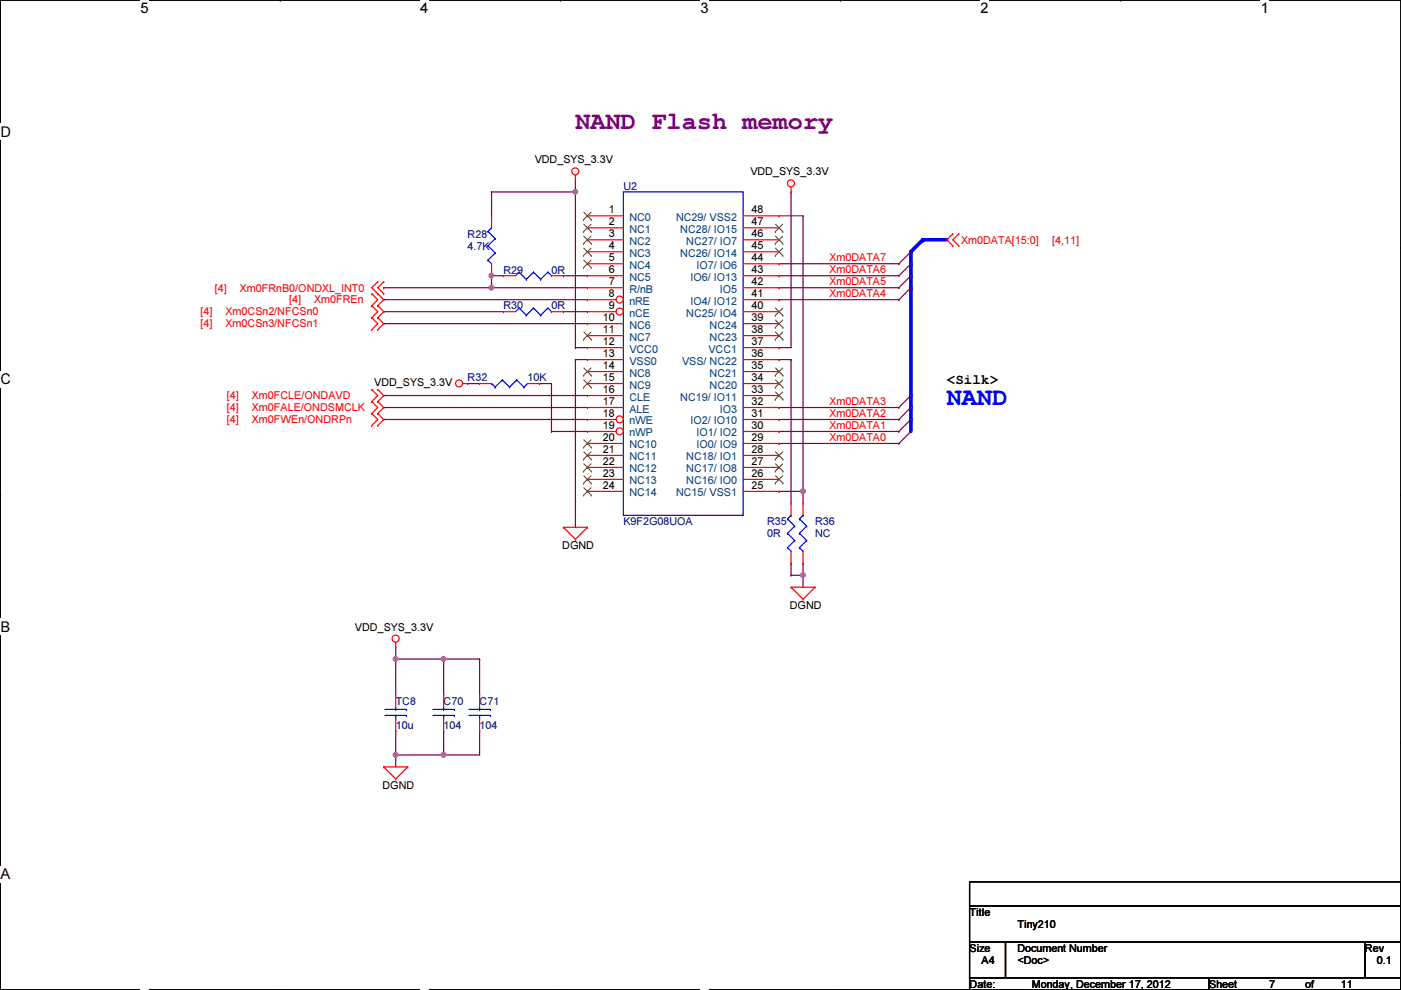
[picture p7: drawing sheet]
<svg xmlns="http://www.w3.org/2000/svg" width="297mm" height="210mm" viewBox="0 0 297 210" stroke-linecap="round" stroke-linejoin="round" font-family="sans-serif">
<path d="M.1 0h296.9v209.8h-296.9z" fill="none" stroke="#000" stroke-width=".25"/>
<g fill="#fff">
<path d="M29.8 0h1.7v3.5h-1.7z"/>
<path d="M29.8 209.8l1.7 .1z"/>
</g>
<path d="M59.4 0h.1M59.4 209.8h.1" fill="none" stroke="#000" stroke-width=".25"/>
<g fill="#fff">
<path d="M89.1 0h1.7v3.5h-1.7z"/>
<path d="M89.1 209.8l1.7 .1z"/>
</g>
<path d="M118.8 0h.1M118.8 209.8h.1" fill="none" stroke="#000" stroke-width=".25"/>
<g fill="#fff">
<path d="M148.5 0h1.7v3.5h-1.7z"/>
<path d="M148.5 209.8l1.7 .1z"/>
</g>
<path d="M178.2 0h.1M178.2 209.8h.1" fill="none" stroke="#000" stroke-width=".25"/>
<g fill="#fff">
<path d="M207.9 0h1.7v3.5h-1.7z"/>
<path d="M207.9 209.8l1.7 .1z"/>
</g>
<path d="M237.6 0h.1M237.6 209.8h.1" fill="none" stroke="#000" stroke-width=".25"/>
<g fill="#fff">
<path d="M267.3 0h1.7v3.5h-1.7z"/>
<path d="M267.3 209.8l1.7 .1z"/>
<path d="M.1 26.2h2.2v3.5h-2.2z"/>
<path d="M297 26.2l.1 3.5z"/>
<path d="M.1 78.7h2.2v3.5h-2.2z"/>
<path d="M297 78.7l.1 3.5z"/>
</g>
<path d="M.1 52.5h.1M297 52.5h.1" fill="none" stroke="#000" stroke-width=".25"/>
<g fill="#fff">
<path d="M.1 131.1h2.1v3.5h-2.1z"/>
<path d="M297 131.1l.1 3.5z"/>
</g>
<path d="M.1 104.9h.1M297 104.9h.1" fill="none" stroke="#000" stroke-width=".25"/>
<path d="M.1 104.9h.1M297 104.9h.1" fill="none" stroke="#000" stroke-width=".21"/>
<g fill="#fff">
<path d="M.1 183.6h2.1v3.5h-2.1z"/>
<path d="M297 183.6l.1 3.5z"/>
</g>
<path d="M.1 157.4h.1M297 157.4h.1" fill="none" stroke="#000" stroke-width=".25"/>
<g fill="none" stroke="#800040" stroke-width=".25">
<path d="M119.5 58.5h.1M119.5 58.5h5M165.2 55.9h.1M165.2 55.9h25.4M122 76.2h.1M122 76.2v35.6M165.2 88.9h.1M165.2 91.5h.1M165.2 94h.1M165.2 88.9h25.4M165.2 91.5h25.4M165.2 94h25.4"/>
<path d="M165.2 104.2h.1M165.2 104.2h5.1M170.3 104.2h.1M170.3 104.2v2.5"/>
</g>
<circle cx="170.2" cy="104.2" r=".49" fill="#f0f"/>
<circle cx="170.2" cy="104.2" r=".49" fill="none" stroke="#f0f" stroke-width=".25"/>
<path d="M165.2 76.2h.1M165.2 73.7h.1M165.2 76.2h2.5M165.2 73.7h2.5M167.7 76.2h.1M167.7 76.2v30.5M167.7 119.4h.1M167.7 119.4v2.6M170.3 122h.1M170.3 122v2.5" fill="none" stroke="#800040" stroke-width=".25"/>
<circle cx="170.2" cy="121.9" r=".49" fill="#f0f"/>
<circle cx="170.2" cy="121.9" r=".49" fill="none" stroke="#f0f" stroke-width=".25"/>
<g fill="none" stroke="#800040" stroke-width=".25">
<path d="M165.2 45.8h.1M165.2 58.5h.1M165.2 45.8h5.1M165.2 58.5h25.4M167.7 40.7h.1M167.7 40.7v33M104.2 61h.1M104.2 61h20.3M119.5 66.1h.1M119.5 66.1h5M122 76.2h.1M122 73.7h.1"/>
<path d="M122 76.2h2.5M122 73.7h2.5M165.2 61h.1M165.2 63.5h.1M165.2 61h25.4M165.2 63.5h25.4M165.2 86.4h.1M165.2 86.4h25.4M167.7 122h.1M167.7 122h2.6"/>
</g>
<circle cx="104.2" cy="61" r=".49" fill="#f0f"/>
<circle cx="104.2" cy="61" r=".49" fill="none" stroke="#f0f" stroke-width=".25"/>
<path d="M170.3 45.8h.1M170.3 45.8v58.4M170.3 119.4h.1M170.3 119.4v2.6" fill="none" stroke="#800040" stroke-width=".25"/>
<path d="M193.1 88.9v2.6" fill="none" stroke="#00f" stroke-width=".76"/>
<circle cx="193.1" cy="88.9" r=".38" fill="#00f"/>
<path d="M195.7 50.8l-2.6 2.6" fill="none" stroke="#00f" stroke-width=".76"/>
<circle cx="195.7" cy="50.8" r=".38" fill="#00f"/>
<path d="M193.1 53.4v2.5" fill="none" stroke="#00f" stroke-width=".76"/>
<circle cx="193.1" cy="53.4" r=".38" fill="#00f"/>
<path d="M193.1 55.9v2.6" fill="none" stroke="#00f" stroke-width=".76"/>
<circle cx="193.1" cy="55.9" r=".38" fill="#00f"/>
<path d="M193.1 58.5v2.5" fill="none" stroke="#00f" stroke-width=".76"/>
<circle cx="193.1" cy="58.5" r=".38" fill="#00f"/>
<path d="M193.1 61v22.9" fill="none" stroke="#00f" stroke-width=".76"/>
<circle cx="193.1" cy="61" r=".38" fill="#00f"/>
<path d="M193.1 83.9v2.5" fill="none" stroke="#00f" stroke-width=".76"/>
<circle cx="193.1" cy="83.9" r=".38" fill="#00f"/>
<path d="M193.1 86.4v2.5" fill="none" stroke="#00f" stroke-width=".76"/>
<circle cx="193.1" cy="86.4" r=".38" fill="#00f"/>
<path d="M195.7 50.8h5" fill="none" stroke="#00f" stroke-width=".76"/>
<circle cx="195.7" cy="50.8" r=".38" fill="#00f"/>
<path d="M122 40.7h.1M122 40.7v33M116.9 91.5h.1M116.9 91.5h7.6" fill="none" stroke="#800040" stroke-width=".25"/>
<circle cx="122" cy="40.7" r=".49" fill="#f0f"/>
<circle cx="122" cy="40.7" r=".49" fill="none" stroke="#f0f" stroke-width=".25"/>
<path d="M104.2 58.5h.1M104.2 58.5v2.5" fill="none" stroke="#800040" stroke-width=".25"/>
<circle cx="104.2" cy="58.4" r=".49" fill="#f0f"/>
<circle cx="104.2" cy="58.4" r=".49" fill="none" stroke="#f0f" stroke-width=".25"/>
<g fill="none" stroke="#800040" stroke-width=".25">
<path d="M104.2 58.5h.1M104.2 58.5h2.6M81.4 61h.1M81.4 61h22.8M83.9 137.2h.1M83.9 137.2v2.5M94.1 139.7h.1M94.1 139.7v7.7M94.1 139.7h7.6M101.7 139.7h.1M101.7 139.7v7.7M83.9 160.1h.1"/>
<path d="M83.9 160.1v2.5"/>
</g>
<circle cx="94" cy="139.7" r=".49" fill="#f0f"/>
<circle cx="94" cy="139.7" r=".49" fill="none" stroke="#f0f" stroke-width=".25"/>
<path d="M83.9 139.7h.1M83.9 139.7h10.2" fill="none" stroke="#800040" stroke-width=".25"/>
<circle cx="83.9" cy="139.7" r=".49" fill="#f0f"/>
<circle cx="83.9" cy="139.7" r=".49" fill="none" stroke="#f0f" stroke-width=".25"/>
<path d="M83.9 160.1h.1M83.9 160.1h10.2" fill="none" stroke="#800040" stroke-width=".25"/>
<circle cx="83.9" cy="160" r=".49" fill="#f0f"/>
<circle cx="83.9" cy="160" r=".49" fill="none" stroke="#f0f" stroke-width=".25"/>
<path d="M94.1 155h.1M94.1 155v5.1M94.1 160.1h.1M94.1 160.1h7.6" fill="none" stroke="#800040" stroke-width=".25"/>
<circle cx="94" cy="160" r=".49" fill="#f0f"/>
<circle cx="94" cy="160" r=".49" fill="none" stroke="#f0f" stroke-width=".25"/>
<g fill="none" stroke="#800040" stroke-width=".25">
<path d="M122 38.1h.1M122 38.1v2.6h-17.8M104.2 40.7h.1M104.2 40.7v5.1M190.6 55.9h.1M190.6 58.5h.1M193.1 53.4l-2.5 2.5M193.1 55.9l-2.5 2.6M193.1 58.5l-2.5 2.5M81.4 68.6h.1M81.4 66.1h.1M81.4 63.5h.1"/>
<path d="M81.4 68.6h43.1M81.4 66.1h25.4M81.4 63.5h43.1M190.6 61h.1M190.6 63.5h.1M193.1 61l-2.5 2.5M81.4 86.4h.1M81.4 83.9h.1M81.4 88.9h.1M81.4 86.4h43.1M81.4 83.9h43.1M81.4 88.9h43.1"/>
<path d="M99.1 81.3h.1M99.1 81.3h2.6M114.4 81.3h.1M114.4 81.3h2.5M116.9 81.3h.1M116.9 81.3v10.2M190.6 86.4h.1M190.6 88.9h.1M190.6 91.5h.1M190.6 94h.1M193.1 83.9l-2.5 2.5M193.1 86.4l-2.5 2.5"/>
<path d="M193.1 88.9l-2.5 2.6M193.1 91.5l-2.5 2.5M83.9 139.7h.1M83.9 139.7v7.7M83.9 155h.1M83.9 155v5.1M101.7 155h.1M101.7 155v5.1"/>
</g>
<g fill="none" stroke="#f00" stroke-width=".25">
<path d="M122 38.1h.1M122 37.1v1M167.7 39.7v1M80.1 59.7h.1M80.1 59.7l-1.3 1.3 2.6 2.5-1.3 1.3M81.4 59.7h.1M81.4 59.7l-1.3 1.3 1.3 1.3M104.2 58.5h.1M104.2 45.8h.1M104.2 45.8v2.5M104.2 55.9v2.6M106.8 58.5h.1"/>
<path d="M106.8 58.5h2.5M116.9 58.5h2.6M119.5 58.5h.1M124.5 45.8h.1M124.5 48.3h.1M124.5 50.8h.1M124.5 53.4h.1M124.5 55.9h.1M124.5 58.5h.1M124.5 58.5h7.7M124.5 45.8h7.7M124.5 48.3h7.7"/>
<path d="M124.5 50.8h7.7M124.5 53.4h7.7M124.5 55.9h7.7M167.7 40.7h.1M202 49.6h.1M202 52.1h.1M202 49.6l-1.3 1.2 1.3 1.3M203.3 52.1h.1M203.3 49.6h.1M203.3 49.6l-1.3 1.2 1.3 1.3M78.8 62.3h.1M78.8 64.8h.1"/>
<path d="M78.8 67.4h.1M78.8 69.9h.1M78.8 62.3l1.3 1.2-1.3 1.3M78.8 64.8l1.3 1.3-1.3 1.3M78.8 67.4l1.3 1.2-1.3 1.3M80.1 64.8h.1M80.1 62.3h.1M80.1 67.4h.1M80.1 69.9h.1M80.1 64.8l1.3 1.3-1.3 1.3M80.1 67.4l1.3 1.2-1.3 1.3M81.4 62.3h.1"/>
<path d="M106.8 66.1h.1M106.8 66.1h2.5M116.9 66.1h2.6M119.5 66.1h.1M124.5 61h.1M124.5 61h7.7M78.8 85.1h.1M78.8 87.7h.1M78.8 90.2h.1M78.8 82.6h.1M78.8 85.1l1.3 1.3-1.3 1.3M78.8 87.7l1.3 1.2-1.3 1.3"/>
<path d="M78.8 82.6l1.3 1.3-1.3 1.2M80.1 87.7h.1M80.1 85.1h.1M80.1 90.2h.1M80.1 82.6h.1M80.1 85.1l1.3 1.3-1.3 1.3M80.1 87.7l1.3 1.2-1.3 1.3M80.1 82.6l1.3 1.3-1.3 1.2M98.1 81.3h1M99.1 81.3h.1M101.7 81.3h.1M101.7 81.3h2.5"/>
<path d="M111.8 81.3h2.6M114.4 81.3h.1M119.5 111.8h.1M119.5 111.8h5M119.5 111.8l2.5 2.5M122 114.3h.1M124.5 111.8h.1M124.5 111.8l-2.5 2.5M167.7 119.4h.1M167.7 106.7h.1M167.7 106.7v2.6M167.7 116.9v2.5"/>
<path d="M170.3 119.4h.1M170.3 106.7h.1M170.3 106.7v2.6M170.3 116.9v2.5M83.9 137.2h.1M83.9 136.2v1M167.7 124.5h.1M167.7 124.5h5.1M167.7 124.5l2.6 2.5M170.3 127h.1M172.8 124.5h.1M172.8 124.5l-2.5 2.5"/>
<path d="M83.9 147.4h.1M83.9 155h.1M83.9 147.4v2.5M83.9 152.4v2.6M94.1 147.4h.1M94.1 155h.1M94.1 147.4v2.5M94.1 152.4v2.6M101.7 147.4h.1M101.7 155h.1M101.7 147.4v2.5M101.7 152.4v2.6"/>
<path d="M81.4 162.6h.1M81.4 162.6h5M81.4 162.6l2.5 2.5M83.9 165.1h.1M86.4 162.6h.1M86.4 162.6l-2.5 2.5"/>
<circle cx="122" cy="36.3" r=".75"/>
<circle cx="167.7" cy="38.9" r=".75"/>
<circle cx="97.3" cy="81.3" r=".75"/>
<circle cx="83.9" cy="135.4" r=".75"/>
</g>
<path d="M205.6 187h91.4v5.1h-91.4zM205.6 192.1h91.4v7.6h-91.4zM205.6 199.7h7.6v7.6h-7.6zM213.2 199.7h76.2v7.6h-76.2zM289.4 199.7h7.6v7.6h-7.6zM205.6 207.3h50.8v2.5h-50.8zM256.4 207.3h40.6v2.5h-40.6z" fill="none" stroke="#000" stroke-width=".25"/>
<g fill="none" stroke="#00f" stroke-width=".25">
<path d="M103.5 55.2h.1M103.5 52.1h.1M103.5 49.1h.1M103.5 55.2l.7 .7M103.5 52.1l1.5 1.5M103.5 49.1l1.5 1.5M104.2 48.3h.1M104.2 48.3l-.7 .8M105 53.6h.1M105 50.6h.1M105 53.6l-1.5 1.6M105 50.6l-1.5 1.5"/>
<path d="M110.1 57.7h.1M110.1 57.7l-.8 .8M110.1 57.7l1.5 1.5M111.6 59.2h.1M113.1 57.7h.1M113.1 57.7l-1.5 1.5M113.1 57.7l1.5 1.5M114.6 59.2h.1M116.2 57.7h.1M116.2 57.7l-1.6 1.5M116.2 57.7l.7 .8M116.9 58.5h.1"/>
<path d="M132.2 40.7h25.4v68.6h-25.4zM110.1 65.3h.1M110.1 65.3l-.8 .8M110.1 65.3l1.5 1.5M111.6 66.8h.1M113.1 65.3h.1M113.1 65.3l-1.5 1.5M113.1 65.3l1.5 1.5M114.6 66.8h.1M116.2 65.3h.1M116.2 65.3l-1.6 1.5M116.2 65.3l.7 .8"/>
<path d="M116.9 66.1h.1M104.2 81.3h.1M104.2 81.3l.8 .8M105 82.1h.1M106.5 80.6h.1M106.5 80.6l1.5 1.5M106.5 80.6l-1.5 1.5M108 82.1h.1M109.6 80.6h.1M109.6 80.6l1.5 1.5M109.6 80.6l-1.6 1.5M111.1 82.1h.1"/>
<path d="M111.8 81.3l-.7 .8M167 116.1h.1M167 113.1h.1M167 110h.1M167 116.1l.7 .8M167 113.1l1.5 1.5M167 110l1.5 1.5M167.7 109.3h.1M167.7 109.3l-.7 .7M168.5 114.6h.1M168.5 111.5h.1M168.5 114.6l-1.5 1.5"/>
<path d="M168.5 111.5l-1.5 1.6M169.5 116.1h.1M169.5 113.1h.1M169.5 110h.1M169.5 116.1l.8 .8M169.5 113.1l1.5 1.5M169.5 110l1.5 1.5M170.3 109.3h.1M170.3 109.3l-.8 .7M171 114.6h.1M171 111.5h.1M171 114.6l-1.5 1.5"/>
<path d="M171 111.5l-1.5 1.6M81.6 151.7h4.6M81.6 150.4h4.6M83.9 150.4h.1M83.9 151.7h.1M83.9 149.9v.5M83.9 151.7v.7M86.2 151.7h.1M86.2 150.4h.1M91.8 151.7h4.5M91.8 150.4h4.5M94.1 150.4h.1"/>
<path d="M94.1 151.7h.1M94.1 149.9v.5M94.1 151.7v.7M96.3 151.7h.1M96.3 150.4h.1M99.4 151.7h4.6M99.4 150.4h4.6M101.7 150.4h.1M101.7 151.7h.1M101.7 149.9v.5M101.7 151.7v.7M104 151.7h.1"/>
<path d="M104 150.4h.1"/>
</g>
<g fill="none" stroke="#804000" stroke-width=".21">
<path d="M123.7 46.6h.1M123.7 49.1h.1M123.7 51.6h.1M123.7 54.2h.1M123.7 56.7h.1M123.8 45l1.5 1.6M123.8 47.5l1.5 1.6M123.8 50.1l1.5 1.5M123.8 52.6l1.5 1.6M123.8 55.2l1.5 1.5M125.3 45l-1.6 1.6M125.3 47.5l-1.6 1.6"/>
<path d="M125.3 50.1l-1.6 1.5M125.3 52.6l-1.6 1.6M125.3 55.2l-1.6 1.5M125.3 46.6h.1M125.3 49.1h.1M125.3 51.6h.1M125.3 54.2h.1M125.3 56.7h.1"/>
</g>
<circle cx="131.4" cy="63.5" r=".75" fill="#fff"/>
<g fill="none" stroke="#f00" stroke-width=".25">
<path d="M124.5 63.5h.1M124.5 63.5h6.1"/>
<circle cx="131.4" cy="63.5" r=".75"/>
</g>
<circle cx="131.4" cy="66.1" r=".75" fill="#fff"/>
<g fill="none" stroke="#f00" stroke-width=".25">
<path d="M124.5 66.1h.1M124.5 68.6h.1M124.5 71.2h.1M124.5 73.7h.1M124.5 76.2h.1M124.5 78.8h.1M124.5 66.1h6.1M124.5 68.6h7.7M124.5 71.2h7.7M124.5 73.7h7.7M124.5 76.2h7.7M124.5 78.8h7.7"/>
<path d="M124.5 81.3h.1M124.5 83.9h.1M124.5 86.4h.1M124.5 81.3h7.7M124.5 83.9h7.7M124.5 86.4h7.7"/>
<circle cx="131.4" cy="66.1" r=".75"/>
</g>
<path d="M123.7 72h.1M123.7 79.6h.1M123.8 70.4l1.5 1.6M123.8 78l1.5 1.6M125.3 70.4l-1.6 1.6M125.3 78l-1.6 1.6M125.3 72h.1M125.3 79.6h.1M123.7 82.1h.1M123.8 80.6l1.5 1.5M125.3 80.6l-1.6 1.5M125.3 82.1h.1" fill="none" stroke="#804000" stroke-width=".21"/>
<circle cx="131.4" cy="88.9" r=".75" fill="#fff"/>
<g fill="none" stroke="#f00" stroke-width=".25">
<path d="M124.5 88.9h.1M124.5 88.9h6.1"/>
<circle cx="131.4" cy="88.9" r=".75"/>
</g>
<circle cx="131.4" cy="91.5" r=".75" fill="#fff"/>
<g fill="none" stroke="#f00" stroke-width=".25">
<path d="M157.6 45.8h7.6M157.6 48.3h7.6M157.6 50.8h7.6M157.6 53.4h7.6M157.6 55.9h7.6M157.6 58.5h7.6M165.2 45.8h.1M165.2 48.3h.1M165.2 50.8h.1M165.2 53.4h.1M165.2 55.9h.1M165.2 58.5h.1"/>
<path d="M157.6 61h7.6M157.6 63.5h7.6M157.6 66.1h7.6M157.6 68.6h7.6M157.6 71.2h7.6M157.6 73.7h7.6M157.6 76.2h7.6M157.6 78.8h7.6M165.2 61h.1M165.2 63.5h.1M165.2 66.1h.1M165.2 68.6h.1"/>
<path d="M165.2 71.2h.1M165.2 73.7h.1M165.2 76.2h.1M165.2 78.8h.1M124.5 91.5h.1M124.5 94h.1M124.5 96.6h.1M124.5 99.1h.1M124.5 91.5h6.1M124.5 94h7.7M124.5 96.6h7.7M124.5 99.1h7.7"/>
<path d="M157.6 91.5h7.6M157.6 94h7.6M157.6 96.6h7.6M157.6 99.1h7.6M157.6 81.3h7.6M157.6 83.9h7.6M157.6 86.4h7.6M157.6 88.9h7.6M165.2 81.3h.1M165.2 83.9h.1M165.2 86.4h.1M165.2 88.9h.1"/>
<path d="M165.2 91.5h.1M165.2 94h.1M165.2 96.6h.1M165.2 99.1h.1M124.5 101.6h.1M124.5 104.2h.1M124.5 101.6h7.7M124.5 104.2h7.7M157.6 101.6h7.6M157.6 104.2h7.6M165.2 101.6h.1M165.2 104.2h.1"/>
<circle cx="131.4" cy="91.5" r=".75"/>
</g>
<g fill="none" stroke="#804000" stroke-width=".21">
<path d="M164.4 49.1h.1M164.4 51.6h.1M164.4 54.2h.1M164.4 47.5l1.6 1.6M164.4 50.1l1.6 1.5M164.4 52.6l1.6 1.6M165.9 52.6l-1.5 1.6M165.9 47.5l-1.5 1.6M165.9 50.1l-1.5 1.5M166 49.1h.1M166 51.6h.1M166 54.2h.1"/>
<path d="M164.4 66.9h.1M164.4 69.4h.1M164.4 72h.1M164.4 79.6h.1M164.4 65.3l1.6 1.6M164.4 67.9l1.6 1.5M164.4 70.4l1.6 1.6M164.4 78l1.6 1.6M165.9 65.3l-1.5 1.6M165.9 67.9l-1.5 1.5M165.9 70.4l-1.5 1.6M165.9 78l-1.5 1.6"/>
<path d="M166 66.9h.1M166 69.4h.1M166 72h.1M166 79.6h.1M123.7 94.8h.1M123.7 97.4h.1M123.7 99.9h.1M123.8 93.3l1.5 1.5M123.8 95.8l1.5 1.6M123.8 98.3l1.5 1.6M125.3 93.3l-1.6 1.5M125.3 95.8l-1.6 1.6"/>
<path d="M125.3 98.3l-1.6 1.6M125.3 94.8h.1M125.3 97.4h.1M125.3 99.9h.1M164.4 82.1h.1M164.4 84.7h.1M164.4 97.4h.1M164.4 99.9h.1M164.4 80.6l1.6 1.5M164.4 83.1l1.6 1.6M164.4 95.8l1.6 1.6M164.4 98.3l1.6 1.6"/>
<path d="M165.9 80.6l-1.5 1.5M165.9 83.1l-1.5 1.6M165.9 95.8l-1.5 1.6M165.9 98.3l-1.5 1.6M166 82.1h.1M166 84.7h.1M166 97.4h.1M166 99.9h.1M123.7 102.4h.1M123.7 105h.1M123.8 100.9l1.5 1.5M123.8 103.4l1.5 1.6"/>
<path d="M125.3 100.9l-1.6 1.5M125.3 103.4l-1.6 1.6M125.3 102.4h.1M125.3 105h.1M164.4 102.4h.1M164.4 100.9l1.6 1.5M165.9 100.9l-1.5 1.5M166 102.4h.1"/>
</g>
<circle cx="170.2" cy="104.2" r=".49" fill="#f0f"/>
<circle cx="170.2" cy="104.2" r=".49" fill="none" stroke="#f0f" stroke-width=".25"/>
<circle cx="170.2" cy="121.9" r=".49" fill="#f0f"/>
<circle cx="170.2" cy="121.9" r=".49" fill="none" stroke="#f0f" stroke-width=".25"/>
<circle cx="104.2" cy="61" r=".49" fill="#f0f"/>
<circle cx="104.2" cy="61" r=".49" fill="none" stroke="#f0f" stroke-width=".25"/>
<circle cx="122" cy="40.7" r=".49" fill="#f0f"/>
<circle cx="122" cy="40.7" r=".49" fill="none" stroke="#f0f" stroke-width=".25"/>
<circle cx="104.2" cy="58.4" r=".49" fill="#f0f"/>
<circle cx="104.2" cy="58.4" r=".49" fill="none" stroke="#f0f" stroke-width=".25"/>
<circle cx="94" cy="139.7" r=".49" fill="#f0f"/>
<circle cx="94" cy="139.7" r=".49" fill="none" stroke="#f0f" stroke-width=".25"/>
<circle cx="83.9" cy="139.7" r=".49" fill="#f0f"/>
<circle cx="83.9" cy="139.7" r=".49" fill="none" stroke="#f0f" stroke-width=".25"/>
<circle cx="83.9" cy="160" r=".49" fill="#f0f"/>
<circle cx="83.9" cy="160" r=".49" fill="none" stroke="#f0f" stroke-width=".25"/>
<circle cx="94" cy="160" r=".49" fill="#f0f"/>
<circle cx="94" cy="160" r=".49" fill="none" stroke="#f0f" stroke-width=".25"/>
<text font-size="5.3" fill="#800080" x="122" y="27.4">NAND Flash memory</text>
<text font-size="5.3" fill="#00f" x="200.7" y="85.8">NAND</text>
<g font-size="3.1">
<text x="29.8" y="2.8">5</text>
<text x="89.1" y="2.8">4</text>
<text x="148.5" y="2.8">3</text>
<text x="207.9" y="2.8">2</text>
<text x="267.3" y="2.8">1</text>
<text x=".1" y="29">D</text>
<text x=".1" y="81.5">C</text>
<text x=".1" y="133.9">B</text>
<text x=".1" y="186.4">A</text>
<text x="297" y="186.4">A</text>
</g>
<text font-size="3" x="200.7" y="81.3">&lt;Silk&gt;</text>
<g font-size="2.3">
<text x="113.4" y="34.6">VDD_SYS_3.3V</text>
<text x="159.1" y="37.2">VDD_SYS_3.3V</text>
<text x="129.1" y="45.2">1</text>
<text x="129.1" y="47.8">2</text>
<text x="159.3" y="45.2">48</text>
<text x="159.3" y="47.8">47</text>
<text x="129.1" y="50.3">3</text>
<text x="129.1" y="52.8">4</text>
<text x="159.3" y="50.3">46</text>
<text x="159.3" y="52.8">45</text>
<text x="129.1" y="55.4">5</text>
<text x="129.1" y="57.9">6</text>
<text x="159.3" y="55.4">44</text>
<text x="159.3" y="57.9">43</text>
<text x="129.1" y="60.5">7</text>
<text x="129.1" y="63">8</text>
<text x="129.1" y="65.5">9</text>
<text x="159.3" y="60.5">42</text>
<text x="159.3" y="63">41</text>
<text x="159.3" y="65.5">40</text>
<text x="127.8" y="68.1">10</text>
<text x="127.8" y="70.6">11</text>
<text x="159.3" y="68.1">39</text>
<text x="159.3" y="70.6">38</text>
<text x="127.8" y="73.2">12</text>
<text x="127.8" y="75.7">13</text>
<text x="159.3" y="73.2">37</text>
<text x="159.3" y="75.7">36</text>
<text x="79.3" y="81.9">VDD_SYS_3.3V</text>
<text x="127.8" y="78.2">14</text>
<text x="127.8" y="80.8">15</text>
<text x="127.8" y="83.3">16</text>
<text x="159.3" y="78.2">35</text>
<text x="159.3" y="80.8">34</text>
<text x="159.3" y="83.3">33</text>
<text x="127.8" y="85.9">17</text>
<text x="127.8" y="88.4">18</text>
<text x="159.3" y="85.9">32</text>
<text x="159.3" y="88.4">31</text>
<text x="127.8" y="90.9">19</text>
<text x="127.8" y="93.5">20</text>
<text x="159.3" y="90.9">30</text>
<text x="159.3" y="93.5">29</text>
<text x="127.8" y="96">21</text>
<text x="127.8" y="98.6">22</text>
<text x="127.8" y="101.1">23</text>
<text x="159.3" y="96">28</text>
<text x="159.3" y="98.6">27</text>
<text x="159.3" y="101.1">26</text>
<text x="127.8" y="103.6">24</text>
<text x="159.3" y="103.6">25</text>
<text x="119.2" y="116.4">DGND</text>
<text x="167.5" y="129.1">DGND</text>
<text x="75.3" y="133.7">VDD_SYS_3.3V</text>
<text x="81.1" y="167.2">DGND</text>
<text x="205.6" y="194.1">Title</text>
<text x="215.7" y="196.7">Tiny210</text>
<text x="205.6" y="201.8">Size</text>
<text x="215.7" y="201.8">Document Number</text>
<text x="289.4" y="201.8">Rev</text>
<text x="205.6" y="209.4">Date:</text>
<text x="208.1" y="204.3">A4</text>
<text x="215.7" y="204.3">&lt;Doc&gt;</text>
<text x="218.8" y="209.4">Monday, December 17, 2012</text>
<text x="256.4" y="209.4">Sheet</text>
<text x="269.1" y="209.4">7</text>
<text x="276.7" y="209.4">of</text>
<text x="284.3" y="209.4">11</text>
<text x="291.9" y="204.3">0.1</text>
</g>
<g font-size="2.3" fill="#000080">
<text x="132.2" y="40.2">U2</text>
<text x="99.1" y="50.4">R28</text>
<text x="99.1" y="52.9">4.7K</text>
<text x="106.8" y="58">R29</text>
<text x="116.9" y="58">0R</text>
<text x="106.8" y="65.6">R30</text>
<text x="116.9" y="65.6">0R</text>
<text x="99.1" y="80.9">R32</text>
<text x="111.8" y="80.9">10K</text>
<text x="132.2" y="111.3">K9F2G08UOA</text>
<text x="162.6" y="111.3">R35</text>
<text x="162.6" y="113.9">0R</text>
<text x="172.8" y="111.3">R36</text>
<text x="172.8" y="113.9">NC</text>
<text x="83.9" y="149.4">TC8</text>
<text x="94.1" y="149.4">C70</text>
<text x="101.7" y="149.4">C71</text>
<text x="83.9" y="154.5">10u</text>
<text x="94.1" y="154.5">104</text>
<text x="101.7" y="154.5">104</text>
</g>
<g font-size="2.3" fill="#004080">
<text x="133.4" y="46.8">NC0</text>
<text x="143.3" y="46.8">NC29/ VSS2</text>
<text x="133.4" y="49.4">NC1</text>
<text x="133.4" y="51.9">NC2</text>
<text x="144.2" y="49.4">NC28/ IO15</text>
<text x="145.5" y="51.9">NC27/ IO7</text>
<text x="133.4" y="54.4">NC3</text>
<text x="133.4" y="57">NC4</text>
<text x="133.4" y="59.5">NC5</text>
<text x="144.2" y="54.4">NC26/ IO14</text>
<text x="146.4" y="59.5">IO6/ IO13</text>
<text x="147.7" y="57">IO7/ IO6</text>
<text x="133.4" y="62.1">R/nB</text>
<text x="133.4" y="64.6">nRE</text>
<text x="146.4" y="64.6">IO4/ IO12</text>
<text x="152.6" y="62.1">IO5</text>
<text x="133.4" y="67.1">nCE</text>
<text x="133.4" y="69.7">NC6</text>
<text x="145.5" y="67.1">NC25/ IO4</text>
<text x="150.4" y="69.7">NC24</text>
<text x="133.4" y="72.2">NC7</text>
<text x="133.4" y="74.8">VCC0</text>
<text x="133.4" y="77.3">VSS0</text>
<text x="144.6" y="77.3">VSS/ NC22</text>
<text x="150.2" y="74.8">VCC1</text>
<text x="150.4" y="72.2">NC23</text>
<text x="133.4" y="79.8">NC8</text>
<text x="133.4" y="82.4">NC9</text>
<text x="150.4" y="79.8">NC21</text>
<text x="150.4" y="82.4">NC20</text>
<text x="133.4" y="84.9">CLE</text>
<text x="133.4" y="87.5">ALE</text>
<text x="144.2" y="84.9">NC19/ IO11</text>
<text x="152.6" y="87.5">IO3</text>
<text x="133.4" y="90">nWE</text>
<text x="133.4" y="92.5">nWP</text>
<text x="133.4" y="95.1">NC10</text>
<text x="146.4" y="90">IO2/ IO10</text>
<text x="147.7" y="92.5">IO1/ IO2</text>
<text x="147.7" y="95.1">IO0/ IO9</text>
<text x="133.4" y="97.6">NC11</text>
<text x="133.4" y="100.2">NC12</text>
<text x="145.5" y="97.6">NC18/ IO1</text>
<text x="145.5" y="100.2">NC17/ IO8</text>
<text x="133.4" y="102.7">NC13</text>
<text x="133.4" y="105.2">NC14</text>
<text x="143.3" y="105.2">NC15/ VSS1</text>
<text x="145.5" y="102.7">NC16/ IO0</text>
</g>
<g font-size="2.3" fill="#f00">
<text x="203.8" y="51.6">Xm0DATA[15:0]</text>
<text x="223.1" y="51.6">[4,11]</text>
<text x="175.8" y="55.4">Xm0DATA7</text>
<text x="175.8" y="58">Xm0DATA6</text>
<text x="45.5" y="61.8">[4]</text>
<text x="50.9" y="61.8">Xm0FRnB0/ONDXL_INT0</text>
<text x="61.3" y="64.3">[4]</text>
<text x="66.6" y="64.3">Xm0FREn</text>
<text x="175.8" y="60.5">Xm0DATA5</text>
<text x="175.8" y="63">Xm0DATA4</text>
<text x="42.5" y="66.9">[4]</text>
<text x="42.5" y="69.4">[4]</text>
<text x="47.8" y="66.9">Xm0CSn2/NFCSn0</text>
<text x="47.8" y="69.4">Xm0CSn3/NFCSn1</text>
<text x="48.1" y="87.2">[4]</text>
<text x="48.1" y="89.7">[4]</text>
<text x="48.1" y="84.7">[4]</text>
<text x="53.4" y="87.2">Xm0FALE/ONDSMCLK</text>
<text x="53.4" y="89.7">Xm0FWEn/ONDRPn</text>
<text x="53.4" y="84.7">Xm0FCLE/ONDAVD</text>
<text x="175.8" y="88.4">Xm0DATA2</text>
<text x="175.8" y="85.9">Xm0DATA3</text>
<text x="175.8" y="91">Xm0DATA1</text>
<text x="175.8" y="93.5">Xm0DATA0</text>
</g>
</svg>
